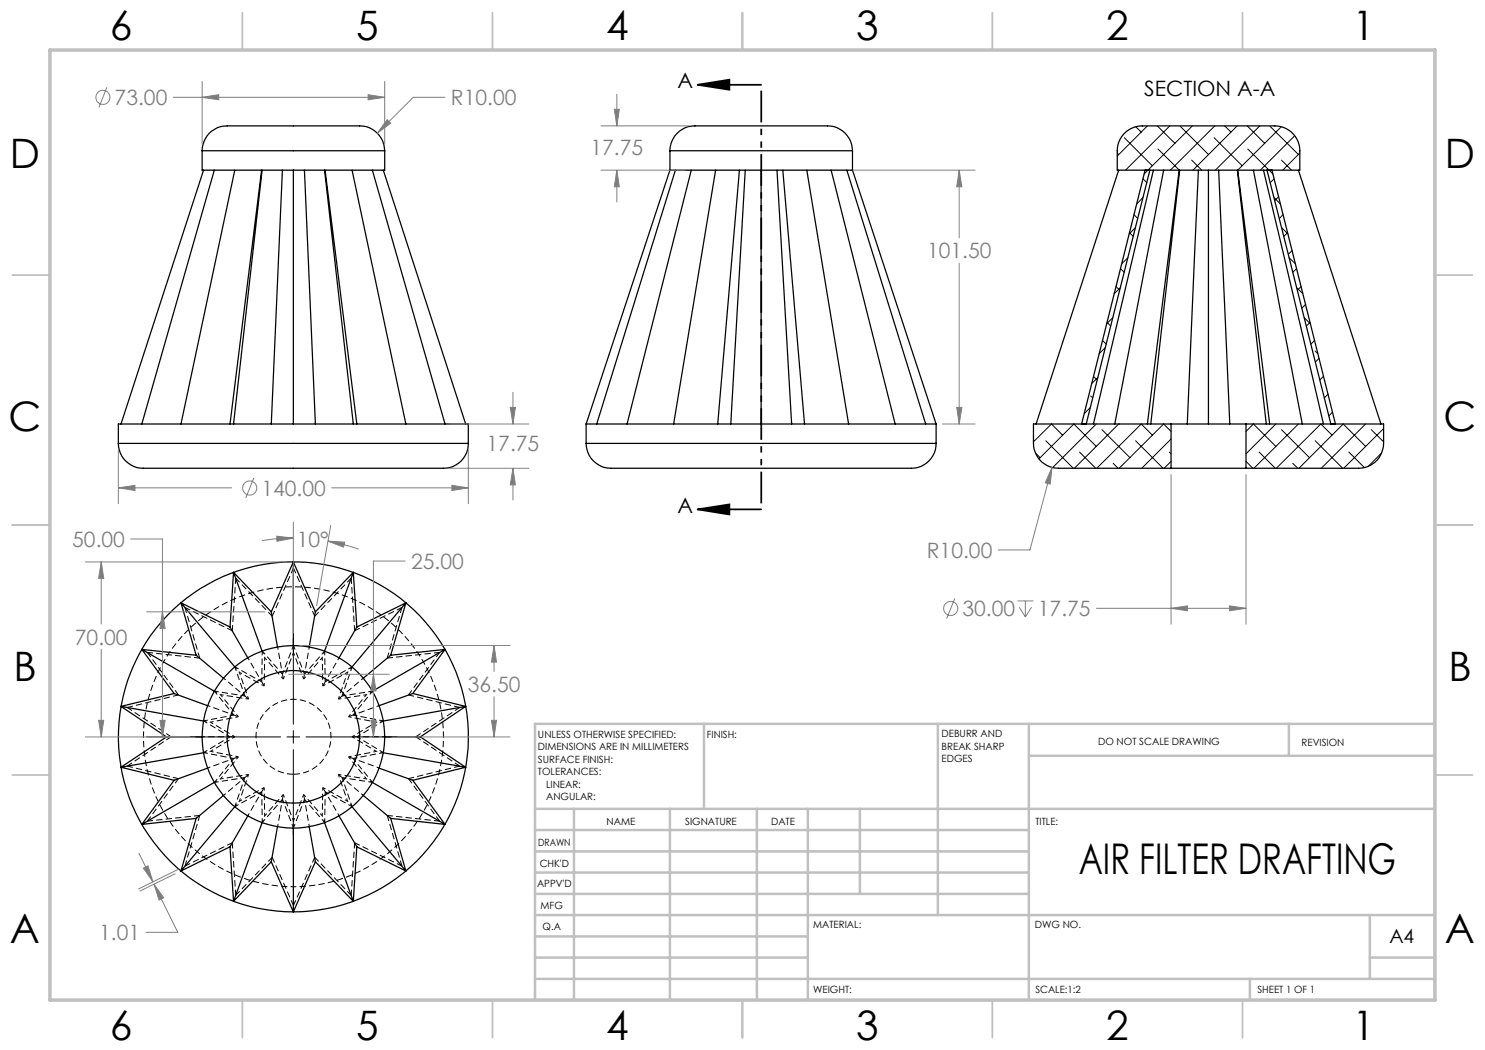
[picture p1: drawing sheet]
<svg xmlns="http://www.w3.org/2000/svg" width="297mm" height="210mm" viewBox="0 0 297 210" stroke-linecap="round" stroke-linejoin="round" font-family="sans-serif">
<g fill="none" stroke="#000" stroke-width=".25">
<path d="M40.4 30.2a5.1 5.1 0 0 1 6-5h24.6a5.1 5.1 0 0 1 5.9 5M40.4 30.2v3.8h18.3M40.4 30.2h36.5M40.7 34l-16.5 50.8M42.9 34l-14.5 50.8M47 34l-10.8 50.8M52.3 34l-6.3 50.8M52.4 34l-5.7 50.8M56.5 34l-2.2 50.8M58.7 34v50.8M60.9 34l2.2 50.8M64.9 34l5.8 50.8"/>
<path d="M65 34l6.4 50.8M70.4 34l10.8 50.8M74.5 34l14.5 50.8M76.7 34l16.4 50.8M76.9 30.2v3.8h-18.2M134 30.2a5.2 5.2 0 0 1 6.2-5h24.3a5.2 5.2 0 0 1 6 5M134 34h36.5M134 30.2h36.5M134 30.2v3.8M134 34l-16.8 50.8M135.1 34l-15.8 50.8M138.3 34l-12.9 50.8"/>
<path d="M143.1 34l-8.4 50.8M147.9 34l-4.4 50.8M149 34l-2.8 50.8M152.2 34v50.8M155.4 34l2.9 50.8M156.6 34l4.3 50.8M161.4 34l8.3 50.8M166.2 34l12.8 50.8M169.4 34l15.7 50.8M170.5 30.2v3.8M170.5 34l16.7 50.8M223.7 34l-16.5 50.8"/>
<path d="M225.1 26.4l1.6-.9 1.8-.3h26.5a5 5 0 0 1 5 5v3.8h-36.6l.1-4.4a5 5 0 0 1 1.6-3.2zM229 34l-12.7 50.8M230 34l-12.8 50.8M230.7 34l-12 50.8M232.7 34l-9.7 50.8M235.8 34l-6.3 50.8M235.9 34l-5.7 50.8M239.7 34l-2.2 50.8M241.7 34v50.8M243.7 34l2.3 50.8M247.5 34l5.8 50.8M247.5 34l6.4 50.8"/>
<path d="M250.7 34l9.8 50.8M252.7 34l12 50.8M253.4 34l12.8 50.8M254.4 34l12.7 50.8M259.7 34l16.5 50.8M23.7 88.7a5.2 5.2 0 0 0 6 5h58a5.1 5.1 0 0 0 6-5M23.7 88.7h70M58.7 84.8h35v3.9M58.7 84.8h-35v3.9M117.2 88.7a5.2 5.2 0 0 0 6.1 5h57.9a5.1 5.1 0 0 0 6-5M117.2 84.8h70M117.2 88.7h70"/>
<path d="M117.2 84.8v3.9M187.2 84.8v3.9M234.2 84.8h-27.5v3.9a5 5 0 0 0 5 5h22.5M234.2 84.8h15M234.2 93.7h15M234.2 84.8v8.9M249.2 84.8h27.5v3.9a5 5 0 0 1-5 5h-22.5M249.2 84.8v8.9M46.7 114.5l5.7 15.7M46.7 114.5l7.6 7.9M46.7 114.5l-.7 10.9M58.7 112.4v16.7"/>
<path d="M58.7 112.4l-4.4 10M58.7 112.4l4.4 10M70.7 114.5l-5.8 15.7M70.7 114.5l-7.6 7.9M70.7 114.5l.7 10.9M28.4 129.9l14.5 8.3M28.4 129.9l6.4 8.8M28.4 129.9l10.8 1.1M34.8 138.7l6.7 2.4M34.8 138.7l-10.6 2.6M36.2 120.6l10.8 12.8M36.2 120.6l9.8 4.8"/>
<path d="M36.2 120.6l3 10.4M39.2 131l5.5 4.6M46 125.4l3.6 6.2M54.3 122.4l1.2 7M63.1 122.4l-1.3 7M71.4 125.4l-3.6 6.2M78.1 131l-5.4 4.6M81.2 120.6l-10.8 12.8M81.2 120.6l-3.1 10.4M81.2 120.6l-9.8 4.8M82.5 138.7l-6.7 2.4M82.5 138.7l10.6 2.6"/>
<path d="M89 129.9l-14.5 8.3M89 129.9l-10.9 1.1M89 129.9l-6.5 8.8M24.2 141.3l16.5 2.9M24.2 141.3l9.1 6.1M24.2 153.4l10.6 2.7M33.3 147.4h7.1M33.3 147.4l-9.1 6M34.8 156.1l-6.4 8.8M40.7 150.6l-16.5 2.8M41.5 153.6l-6.7 2.5M42.9 156.5l-14.5 8.4"/>
<path d="M44.7 159.1l-5.5 4.6M72.7 159.1l5.4 4.6M74.5 156.5l14.5 8.4M75.8 153.6l6.7 2.5M76.7 150.6l16.4 2.8M76.9 147.4h7.2M82.5 156.1l6.5 8.8M84.1 147.4l9 6M93.1 141.3l-16.4 2.9M93.1 141.3l-9 6.1M93.1 153.4l-10.6 2.7M39.2 163.7l-3 10.5"/>
<path d="M39.2 163.7l-10.8 1.2M46 169.4l-9.8 4.8M46 169.4l.7 10.9M47 161.4l-10.8 12.8M49.6 163.2l-3.6 6.2M52.4 164.5l-5.7 15.8M54.3 172.4l-7.6 7.9M54.3 172.4l4.4 10M55.5 165.3l-1.2 7.1M58.7 165.6v16.8M61.8 165.3l1.3 7.1M63.1 172.4l7.6 7.9"/>
<path d="M63.1 172.4l-4.4 10M64.9 164.5l5.8 15.8M67.8 163.2l3.6 6.2M70.4 161.4l10.8 12.8M71.4 169.4l9.8 4.8M71.4 169.4l-.7 10.9M78.1 163.7l10.9 1.2M78.1 163.7l3.1 10.5"/>
<circle cx="58.7" cy="147.4" r="13.2"/>
<circle cx="58.7" cy="147.4" r="18.2"/>
<circle cx="58.7" cy="147.4" r="35"/>
</g>
<path d="M58.7 154.9a7.5 7.5 0 0 0 6.6-11.1 7.5 7.5 0 0 0-12.8-.6 7.5 7.5 0 0 0 5.4 11.6l.8 .1" fill="none" stroke="#000" stroke-width=".2" stroke-dasharray="1.3 .6" stroke-dashoffset="-.1" stroke-linecap="butt"/>
<g fill="none" stroke="#000" stroke-width=".2" stroke-dasharray="1.3 .6" stroke-dashoffset=".7" stroke-linecap="butt">
<path d="M42.9 138.2l1.2 .7M44.1 138.9l3.6 4.4M44.7 135.6l4.3 3.6M47 133.4l.9 1.1M47.9 134.5l1.8 5.3M49.6 131.5l2.7 4.9M49.7 139.8l-5.6-.9M52.5 130.2l.4 1.3M52.8 137.2l-4.9-2.7M52.9 131.5l-.1 5.7M55.5 129.4l1 5.5M56.7 135.8l-3.8-4.3"/>
<path d="M58.7 130.5l-2 5.3M58.7 130.5v-1.4M60.7 135.8l-2-5.3M61.9 129.4l-1 5.5M64.5 131.5l-3.8 4.3M64.6 137.2l-.1-5.7M64.9 130.2l-.4 1.3M67.7 139.8l1.8-5.3M67.8 131.5l-2.8 4.9M69.5 134.5l-4.9 2.7M70.4 133.4l-.9 1.1M72.7 135.6l-4.3 3.6"/>
<path d="M73.3 138.9l-5.6 .9M74.5 138.2l-1.2 .7M40.4 147.4h5.6M40.7 144.2l1.4 .2M40.7 150.5l1.4-.2M41.5 141.1l5.3 1.9M41.5 153.6l5.3-1.9M42.1 144.4l4.9 3M42.1 150.3l5.6 1.1M42.9 156.5l1.2-.7M44.1 155.8l5.6-.9M44.7 159.1l4.3-3.6"/>
<path d="M47 147.4l-4.9 2.9M47.7 143.3l-5.6 1.1M47.7 151.4l-3.6 4.4M49.7 154.9l-1.8 5.4M52.8 157.5l.1 5.7M56.7 158.9l2 5.3M60.7 158.9l3.8 4.3M64.6 157.5l4.9 2.8M67.7 154.9l5.6 .9M69.7 151.4l5.6-1.1M69.7 143.3l3.6-4.4M70.4 147.4l4.9-3"/>
<path d="M72.7 159.1l-4.3-3.6M73.3 155.8l-3.6-4.4M74.5 156.5l-1.2-.7M75.3 150.3l-4.9-2.9M75.3 144.4l-5.6-1.1M75.8 141.1l-5.2 1.9M75.8 153.6l-5.2-1.9M76.6 144.2l-1.3 .2M76.6 150.5l-1.3-.2M76.9 147.4h-5.5M47 161.3l.9-1M47.9 160.3l4.9-2.8"/>
<path d="M49.6 163.2l2.7-4.9M52.5 164.5l.4-1.3M52.9 163.2l3.8-4.3M55.5 165.3l1-5.4M58.7 177.4a30 30 0 0 1-26.2-44.6 30 30 0 0 1 51.6-1.3 30 30 0 0 1-23.8 45.8l-1.6 .1M58.7 164.2l2-5.3M58.7 165.6v-1.4M61.9 165.3l-1-5.4M64.5 163.2l.1-5.7M64.9 164.5l-.4-1.3M67.8 163.2l-2.8-4.9M69.5 160.3l-1.8-5.4"/>
<path d="M70.4 161.3l-.9-1"/>
</g>
<g fill="none" stroke="#000" stroke-width=".2" stroke-dasharray="1.3 .6" stroke-dashoffset=".4" stroke-linecap="butt">
<path d="M42.9 138.2l3.9 4.8M47 133.4l2 5.8M49 139.2l-6.1-1M52.3 136.4l-5.3-3M52.5 130.2l-.2 6.2M56.5 134.9l-4-4.7M58.7 129.1l-2.2 5.8M60.9 134.9l-2.2-5.8M64.9 130.2l-4 4.7M65 136.4l-.1-6.2M68.4 139.2l2-5.8M70.4 133.4l-5.4 3"/>
<path d="M74.5 138.2l-6.1 1M40.7 150.5l6.1 1.2M40.7 144.2l5.3 3.2M42.9 156.5l6.1-1M46 147.4l-5.3 3.1M46.8 151.7l-3.9 4.8M46.8 143l-6.1 1.2M49 155.5l-2 5.8M52.3 158.3l.2 6.2M56.5 159.9l2.2 5.7M60.9 159.9l4 4.6M65 158.3l5.4 3"/>
<path d="M68.4 155.5l6.1 1M70.6 143l3.9-4.8M70.6 151.7l6.1-1.2M71.4 147.4l5.3-3.2M74.5 156.5l-3.9-4.8M76.7 144.2l-6.1-1.2M76.7 150.5l-5.3-3.1M47 161.3l5.3-3M52.5 164.5l4-4.6M58.7 165.6l2.2-5.7M64.9 164.5l.1-6.2M70.4 161.3l-2-5.8"/>
</g>
<g fill="none" stroke="#000" stroke-width=".2" stroke-dasharray="1.3 .6" stroke-dashoffset=".5" stroke-linecap="butt">
<path d="M49 139.2l.7 .6M52.4 136.4l.4 .8M56.5 134.9l.2 .9M60.9 134.9l-.2 .9M65 136.4l-.4 .8M68.4 139.2l-.7 .6M46 147.4h1M46.8 143l.9 .3M46.8 151.7l.9-.3M49 155.5l.7-.6M52.4 158.3l.4-.8M56.5 159.8l.2-.9"/>
<path d="M60.9 159.8l-.2-.9M65 158.3l-.4-.8M68.4 155.5l-.7-.6M70.6 143l-.9 .3M70.6 151.7l-.9-.3M71.4 147.4h-1"/>
</g>
<g fill="none" stroke="#000" stroke-width=".2" stroke-dasharray="1.3 .6" stroke-dashoffset=".1" stroke-linecap="butt">
<path d="M47.2 115.6l-.7 10.6M58.7 113.6l-4.3 9.6M70.2 115.6l-7.3 7.6M29.5 130.5l6.2 8.5M35.7 139l-10.2 2.5M37 121.5l2.9 10.1M39.9 131.6l-10.4-1.1M46.5 126.2l-9.5-4.7M54.4 123.2l-7.2-7.6M62.9 123.2l-4.2-9.6M70.9 126.2l-.7-10.6M77.4 131.6l3-10.1"/>
<path d="M80.4 121.5l-9.5 4.7M81.7 139l6.2-8.5M87.9 130.5l-10.5 1.1M25.5 153.2l10.2 2.5M25.5 141.5l8.7 5.9M34.2 147.4l-8.7 5.8M35.7 155.7l-6.2 8.5M81.7 155.7l10.2-2.5M83.2 147.4l8.7-5.9M91.9 153.2l-8.7-5.8M91.9 141.5l-10.2-2.5M29.5 164.2l10.4-1.1"/>
<path d="M37 173.2l9.5-4.6M39.9 163.1l-2.9 10.1M46.5 168.6l.7 10.5M47.2 179.1l7.2-7.6M54.4 171.5l4.3 9.6M62.9 171.5l7.3 7.6M70.2 179.1l.7-10.5M70.9 168.6l9.5 4.6M77.4 163.1l10.5 1.1M80.4 173.2l-3-10.1M87.9 164.2l-6.2-8.5M58.7 181.1l4.2-9.6"/>
</g>
<g fill="none" stroke="#000" stroke-width=".2">
<path d="M223.4 30.6l.3 .3M224.9 27.5l5.6 5.7M227.2 25.4l1 1M228.6 35.8l.8 .7M228.6 39.5l-1.3 1.3M229.5 25.2l-6.1 6M231.5 25.2l3.5 3.5M231.6 29.8l4.3 4.2M234 25.2l-8.9 8.8M236.1 25.3l5.6 5.6M238.3 32l2 2M238.5 25.2l-9.7 9.6"/>
<path d="M242.8 27.5l5.6 5.7M243 25.2l-8.9 8.8M244.9 25.2l1.3 1.2M247.4 25.2l-8.8 8.8M249.4 25.2l3.5 3.5M249.6 29.8l5 5M252 25.2l-8.9 8.8M254 25.3l5.7 5.6M254.8 35.8l-.8 .7M254.8 39.5l1.3 1.3M255.7 39.3l-.7 .8M256.3 25.4l-8.8 8.6"/>
<path d="M256.3 32l2 2M258.9 27.2l-6.8 6.8M260 30.6l-3.5 3.4M223.2 57.3l.7 .8M224.1 57.5l-1.3 1.3M224.1 53.7l.8 .8M225.6 51.5l-1.3 1.3M225.9 46.5l.8 .8M226.8 42.9l.7 .8M227.1 45.5l-1.3 1.3M256.3 45.5l1.3 1.3M256.6 42.9l-.7 .8"/>
<path d="M257.5 46.5l-.7 .8M257.8 51.5l1.3 1.3M258.4 50.1l-.7 .8M259.3 53.7l-.7 .8M259.3 57.5l1.3 1.3M260.2 57.3l-.7 .8M218.1 79.2l.4 .4M218.7 75.3l.7 .7M219.6 75.5l-1.3 1.2M220.5 68.1l.7 .7M221.1 69.5l-1.3 1.3M221.4 64.5l.7 .7"/>
<path d="M222.6 63.5l-1.3 1.3M260.8 63.5l1.3 1.3M261.1 60.9l-.7 .7M262 64.5l-.7 .7M262.9 68.1l-.7 .7M263 70.2l.6 .6M263.8 71.7l-.7 .7M264.7 75.3l-.7 .7M265.6 78.8l-.7 .8M207.1 90.6l.9 .9M209.2 88.2l5.5 5.5M212.5 87l-2.2-2.2-3.6 3.6"/>
<path d="M215.9 90.4l3.2 3.3M216.9 82.4l.1 .1M218.1 81.5l-1.2 1.2M219.3 89.3l-4.5-4.5-7 7M219.3 84.8l-8.8 8.7M220.4 85.9l5.6 5.6M222.6 92.7l1 1M223.7 84.8l-8.8 8.9M223.7 84.8h.1M227.1 88.2l5.5 5.5M230.5 87l-2.3-2.2-8.8 8.9M233.9 90.4l.3 .4"/>
<path d="M234.2 87.8l-5.8 5.9M234.2 92.3l-1.4 1.4M234.2 86.3l-1.5-1.5-8.9 8.9M249.2 86.3l1.5-1.5 4.5 4.5M249.2 92.3l1.4 1.4M251.8 90.4l3.3 3.3M255.2 84.8l-6 6M256.3 85.9l5.6 5.6M258.6 92.7l1 1M259.7 84.8l-8.9 8.9M263 88.2l5.5 5.5M266.4 87l-2.2-2.2-8.9 8.9"/>
<path d="M266.5 82.4l-.7 .8M269.8 90.4l3.1 3.1M273.1 89.3l-4.5-4.5-8.8 8.9M273.1 84.8l-8.8 8.9M274.2 85.9l2.5 2.5M276.3 90.6l-2.7 2.7M276.7 85.7l-8 8M58.7 127.8v17M39.2 147.4h16.9M57.4 147.4h2.5M58.7 146.1v2.6M58.7 149.9v17"/>
<path d="M61.2 147.4h17"/>
</g>
<g fill="none" stroke="#808080" stroke-width=".2">
<path d="M21.4 17.5l-1.6 4M34.6 19.5h42.3M40.4 19.5l3.3-.6v1.1zM40.4 16.3v12.6M73.6 18.9l3.3 .6-3.3 .5zM76.9 16.3v12.6M89 19.5h-6.3l-7.2 7.1M123.4 18.8v6.4M77.4 23.9l.7 .8-2.6 1.9zM120.2 34h16.8M120.2 25.2h17.5M122.9 21.9h1l-.5 3.3z"/>
<path d="M123.4 34l.5 3.4h-1zM123.4 34v6.4M170.6 34h24.4M191.8 34l.6 3.4h-1.1zM191.8 34v13.6M191.8 52.6v32.2M102.6 78.4v6.4M23.7 97.6l3.3-.5v1zM23.7 89.9v10.8M23.7 97.6h22.6M50.8 95.6l-1.7 4M66.4 97.6h27.3"/>
<path d="M90 93.7h15.8M90.3 84.8h15.5M90.4 97.1l3.3 .5-3.3 .5zM93.7 89.9v10.8M102.1 81.5h1l-.5 3.3zM102.6 93.7l.5 3.3h-1zM102.6 93.7v6.3M188.5 84.8h6.5M191.3 81.5h1.1l-.6 3.3zM210.4 93.5l-.4 3.3-.9-.3zM210.4 93.5l-4.4 16.5h-6.4M234.2 94.9v29.9"/>
<path d="M249.2 94.9v29.9M17.1 112.4h40.3M20.2 112.4l.5 3.3h-1zM20.2 112.4v12.4M26.1 107.8h6.4v39.6M55.4 107.2l3.3 .4-3.3 .7zM58.7 107.6l-3.2 .1-3.1 .4M58.7 104.4v22.2M65.6 108.2l3.3 .2-.2 1zM65.6 108.2l3.1 .7 3 .9M66.1 105.1l-2.8 16M81 112.2h-6.3v35.2"/>
<path d="M191 119.7l-1.7 4M20.2 129.8v17.6M29.3 122.4h23.7M32.5 122.4l.5 3.3h-1zM57.7 134.9h20.2M59.9 129.1h42.1M74.7 134.9l.5 3.3h-1zM98.8 129.1l.5 3.3h-1zM98.8 129.1v5.2M98.8 139.3v8.1M203.5 120.2h3.2M203.9 121.5l1.2 1.9"/>
<path d="M205.1 120.2v3.2M206.3 121.5l-1.2 1.9M219.3 121.7h29.9M234.2 121.7l3.3-.5v1zM245.9 121.2l3.3 .5-3.3 .5zM17.1 147.4h20.8M19.7 144.1h1l-.5 3.3zM32 144.1h1l-.5 3.3zM74.2 144.1h1l-.5 3.3zM79.5 147.4h22.5M98.3 144.1h1l-.5 3.3zM27.8 170.7l2.8 5.7"/>
<path d="M28.7 173.6l.9-.4 1 3.2zM30.8 176.8l1.9 2.8-.9 .4zM30.8 176.8l4.8 9.7h-6.4M35 174.8l-7 3.4M35.8 173.8l-8.1 4"/>
<circle cx="20.6" cy="19.5" r="1.4"/>
<circle cx="49.9" cy="97.6" r="1.42"/>
<circle cx="190.1" cy="121.7" r="1.42"/>
</g>
<path d="M139.5 17l6.4-1.1v2zM139.5 17h12.7M139.5 101.9l6.4-1v2zM139.5 101.9h12.7" fill="none" stroke="#000" stroke-width=".35"/>
<path d="M152.3 16.9v85" fill="none" stroke="#000" stroke-width=".35" stroke-dasharray="6.3 1.3 1.3 1.3 1.3 1.3" stroke-dashoffset="-1.2" stroke-linecap="butt"/>
<g fill="none" stroke="#c0c0c0" stroke-width=".35">
<path d="M48.5 2.5v7.5M98.5 2.5v7.5M148.5 2.5v7.5M198.5 2.5v7.5M248.5 2.5v7.5M2.5 55h7.5M287 55h7.5M2.5 105h7.5M287 105h7.5M2.5 155h7.5M287 155h7.5M48.5 200v7.5"/>
<path d="M98.5 200v7.5M148.5 200v7.5M198.5 200v7.5M248.5 200v7.5"/>
</g>
<g fill="none" stroke="#c0c0c0" stroke-width=".5">
<path d="M140.8 144.8v17M187.6 144.8v38.2M205.8 144.8v55.2M205.8 151.2h81.2M257.8 144.8v6.4M287 144.8h-180v55.2M107 161.8h180M107 178.8h98.8M107 174.5h98.8M107 170.3h98.8M107 166h98.8M114.8 161.8v38.2"/>
<path d="M134 161.8v38.2M151.4 161.8v38.2M161.6 161.8v38.2M172 161.8v17M107 195.8h180M107 191.5h54.6M107 187.3h54.6M107 183h180M250 195.8v4.2M274 191.5h13M274 183v12.8"/>
</g>
<path d="M10 10h277v190h-277z" fill="none" stroke="#c0c0c0" stroke-width=".7"/>
<path d="M139.5 17l6.4-1.1v2zM139.5 101.9l6.4-1v2z" fill="#000"/>
<path d="M90.4 97.1l3.3 .5-3.3 .5zM23.7 97.6l3.3-.5v1zM73.6 18.9l3.3 .6-3.3 .5zM40.4 19.5l3.3-.6v1.1zM77.4 23.9l-1.9 2.7 2.6-1.9zM102.1 81.5h1l-.5 3.3zM102.6 93.7l.5 3.3h-1zM98.3 144.1h1l-.5 3.3zM98.8 129.1l.5 3.3h-1zM74.7 134.9l.5 3.3h-1zM74.2 144.1h1l-.5 3.3zM28.7 173.6l.9-.4 1 3.2zM30.8 176.8l1.9 2.8-.9 .4zM20.2 112.4l.5 3.3h-1zM19.7 144.1h1l-.5 3.3zM32.5 122.4l.5 3.3h-1zM32 144.1h1l-.5 3.3zM65.6 108.2l3.3 .2-.2 1zM55.4 107.2l3.3 .4-3.3 .7zM191.3 81.5h1.1l-.6 3.3zM191.8 34l.6 3.4h-1.1zM122.9 21.9h1l-.5 3.3zM123.4 34l.5 3.4h-1zM245.9 121.2l3.3 .5-3.3 .5zM234.2 121.7l3.3-.5v1zM210.4 93.5l-1.3 3 .9 .3z" fill="#808080"/>
<text font-size="8.5" x="215.8" y="174.8">AIR FILTER DRAFTING</text>
<g font-size="8.1">
<text x="22" y="8">6</text>
<text x="71.2" y="8">5</text>
<text x="121.2" y="8">4</text>
<text x="171.3" y="8">3</text>
<text x="221.3" y="8">2</text>
<text x="270.5" y="8">1</text>
<text x="2" y="33.6">D</text>
<text x="289" y="33.6">D</text>
<text x="1.7" y="86.1">C</text>
<text x="288.7" y="86.1">C</text>
<text x="2.7" y="136.1">B</text>
<text x="289.7" y="136.1">B</text>
<text x="2" y="188.6">A</text>
<text x="289" y="188.6">A</text>
<text x="22" y="208">6</text>
<text x="71.2" y="208">5</text>
<text x="121.2" y="208">4</text>
<text x="171.3" y="208">3</text>
<text x="221.3" y="208">2</text>
<text x="270.5" y="208">1</text>
</g>
<g font-size="4.2">
<text x="135.5" y="17.7">A</text>
<text x="228.9" y="19.2">SECTION A-A</text>
<text x="135.5" y="102.6">A</text>
</g>
<g font-size="4.2" fill="#808080">
<text x="22.9" y="21">73.00</text>
<text x="90.2" y="21">R10.00</text>
<text x="118.1" y="31">17.75</text>
<text x="185.4" y="51.7">101.50</text>
<text x="97.3" y="90.2">17.75</text>
<text x="52.3" y="99.1">140.00</text>
<text x="14.4" y="109.4">50.00</text>
<text x="59.3" y="109.4">10°</text>
<text x="82.2" y="113.8">25.00</text>
<text x="185.4" y="111.6">R10.00</text>
<text x="192.5" y="123.2">30.00</text>
<text x="207.6" y="123.2">17.75</text>
<text x="15" y="128.9">70.00</text>
<text x="93.5" y="138.4">36.50</text>
<text x="19.9" y="188.1">1.01</text>
</g>
<text font-size="3.9" x="277.9" y="188.5">A4</text>
<g font-size="2">
<text x="107.6" y="147.6">UNLESS OTHERWISE SPECIFIED:</text>
<text x="141.4" y="147.6">FINISH:</text>
<text x="188.3" y="147.5">DEBURR AND</text>
<text x="188.3" y="150">BREAK SHARP</text>
<text x="219.6" y="149">DO NOT SCALE DRAWING</text>
<text x="260.3" y="149.2">REVISION</text>
<text x="107.6" y="150.1">DIMENSIONS ARE IN MILLIMETERS</text>
<text x="107.6" y="152.6">SURFACE FINISH:</text>
<text x="107.6" y="155.1">TOLERANCES:</text>
<text x="188.3" y="152.5">EDGES</text>
<text x="109.2" y="157.6">LINEAR:</text>
<text x="109.2" y="160.1">ANGULAR:</text>
<text x="121.3" y="165">NAME</text>
<text x="137" y="164.9">SIGNATURE</text>
<text x="154.2" y="164.9">DATE</text>
<text x="207.1" y="164.9">TITLE:</text>
<text x="107.6" y="169.1">DRAWN</text>
<text x="107.9" y="173.3">CHK'D</text>
<text x="107.4" y="177.4">APPV'D</text>
<text x="108.1" y="181.8">MFG</text>
<text x="108.5" y="186">Q.A</text>
<text x="162.6" y="185.5">MATERIAL:</text>
<text x="207" y="185.5">DWG NO.</text>
<text x="162.6" y="198.5">WEIGHT:</text>
<text x="207.1" y="198.6">SCALE:1:2</text>
<text x="251.5" y="198.6">SHEET 1 OF 1</text>
</g>
</svg>
